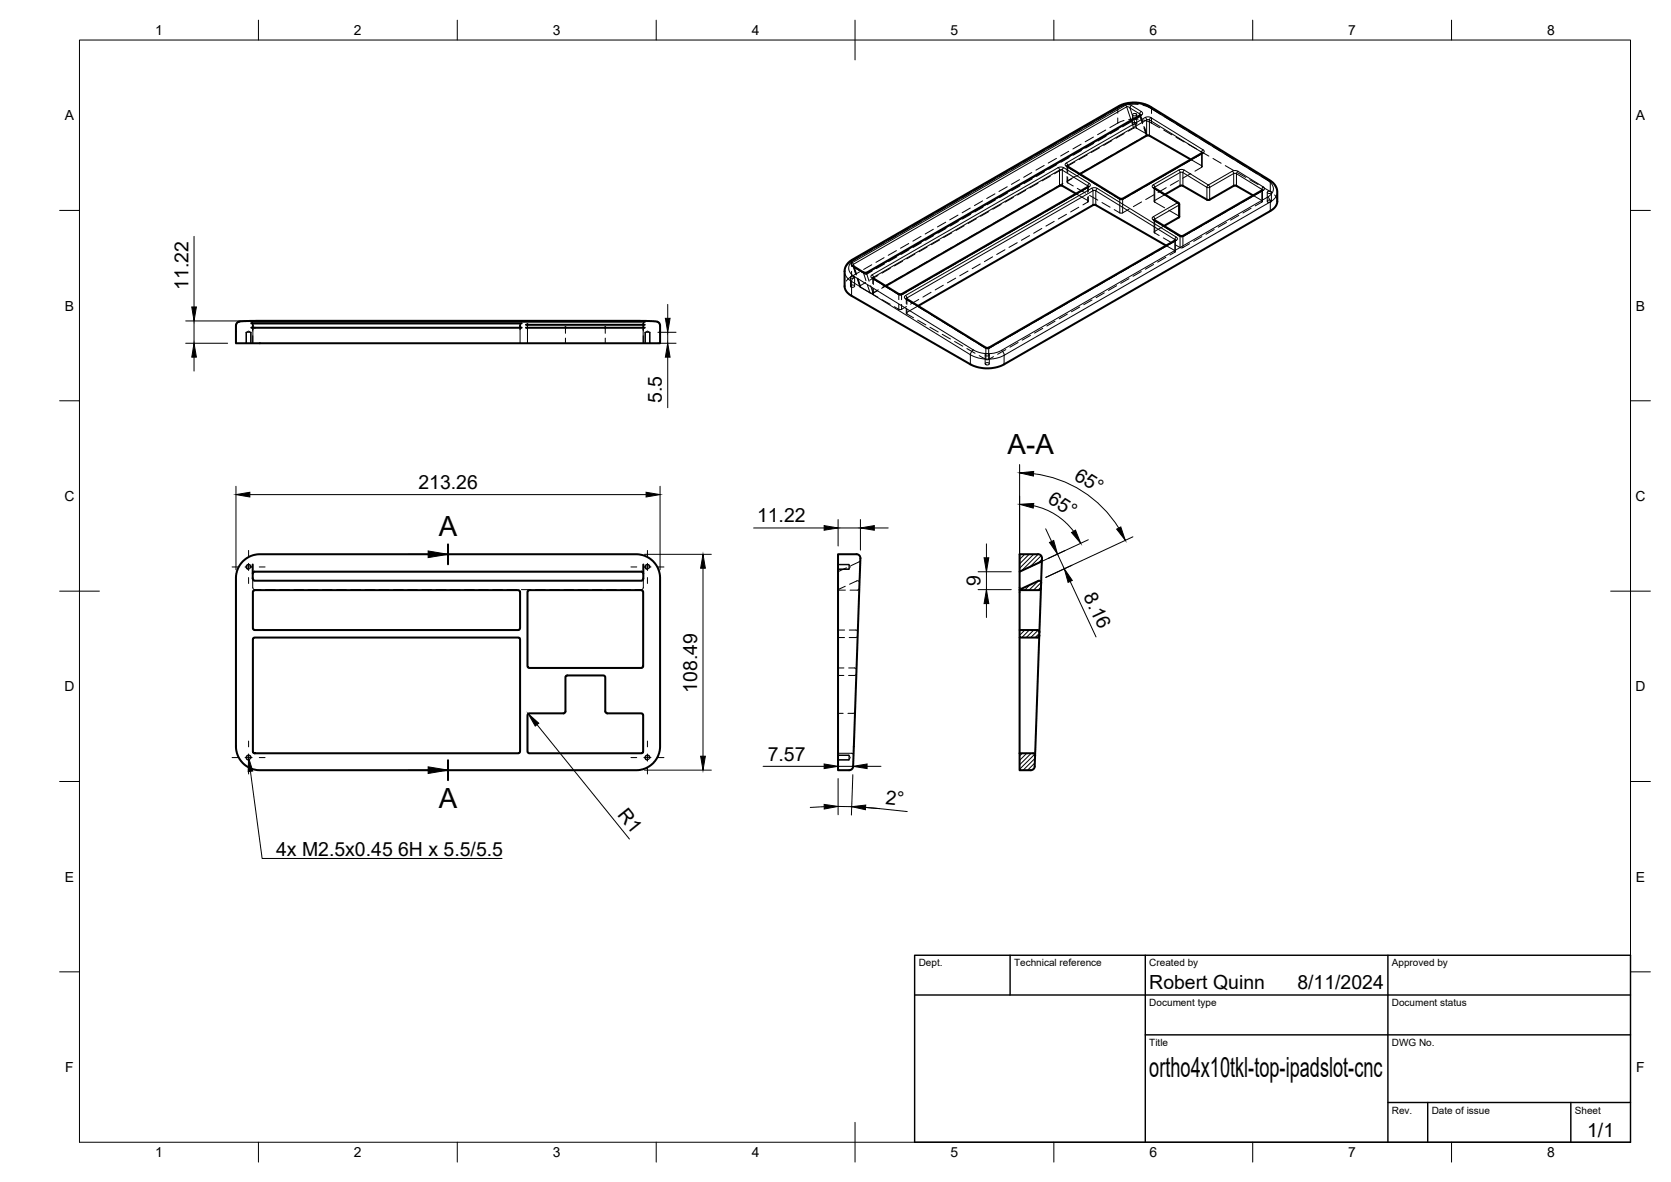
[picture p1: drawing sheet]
<svg xmlns="http://www.w3.org/2000/svg" width="420mm" height="297mm" viewBox="0 0 420 297" stroke-linecap="round" stroke-linejoin="round" font-family="sans-serif">
<!-- layer: Hidden -->
<g fill="none" stroke="#000" stroke-width=".25">
<path d="M265.6 39.8l-2 1.2M268.7 38l-2 1.2M271.8 36.2l-2 1.2M273.4 38.9l-2.1 1.2M274.9 34.4l-2 1.2M276.5 37.1l-2.1 1.2M278 32.7l-2 1.2M279.6 35.3l-2.1 1.2M279.7 39l-2.1 1.1M282.6 30.3l-1.3 .5-2.2 1.3M282.7 33.6l-2.1 1.1M282.8 37.2l-2.1 1.2"/>
<path d="M283.7 33l1.4-.8 .5-.1 2.8 1.6-.1 .3-1.4 .8M284.8 28.8v2.3M284.8 28.7a.5 .5 0 0 1 .6-.2 .5 .5 0 0 1 .3 .5 .51 .51 0 0 1-.5 .2 .51 .51 0 0 1-.4-.5zM284.8 30.9a.48 .48 0 0 1 .6-.2 .48 .48 0 0 1 .3 .5 .48 .48 0 0 1-.6 .2 .48 .48 0 0 1-.3-.5zM285.8 28.8v2.3M285.9 35.4l-2.1 1.2M286.2 30h-2.4M286.8 28.9l.6 1.9M287.4 30.1l1.8 .6 2.4 1.4M287.8 31.9l.6 1.9M292.6 32.7l2.1 1.2M295.7 34.5l2.1 1.2"/>
<path d="M298.8 36.3l2.1 1.2M301.9 38l2.1 1.2M302.3 38.4v3.5M305 39.8l2 1.2M231.6 59.4l-2.1 1.2M234.7 57.6l-2.1 1.2M237.8 55.8l-2.1 1.2M239.3 58.5l-2 1.2M240.9 54.1l-2.1 1.2M242.4 56.7l-2 1.2M244 52.3l-2.1 1.2M245.5 55l-2 1.1"/>
<path d="M245.6 58.6l-2.1 1.2M247.1 50.5l-2.1 1.2M248.6 53.2l-2.1 1.2M248.7 56.8l-2.1 1.2M250.2 48.7l-2.1 1.2M251.7 51.4l-2.1 1.2M251.8 55l-2.1 1.2M253.3 46.9l-2.1 1.2M254.8 49.6l-2 1.2M254.9 53.2l-2.1 1.2M256.3 45.2l-2 1.1M257.9 47.8l-2.1 1.2"/>
<path d="M258 51.4l-2.1 1.2M258.9 59.2l-2.1 1.2M259.4 43.4l-2 1.2M261 46l-2.1 1.2M261.1 49.7l-2.1 1.1M262 57.4l-2.1 1.2M262.6 41.6l-2.1 1.2M264.1 44.3l-2.1 1.2M264.2 47.9l-2.1 1.2M265.1 55.6l-2.1 1.2M267.2 42.5l-2.1 1.2M267.3 46.1l-2.1 1.2"/>
<path d="M268.2 53.9l-2.1 1.1M268.3 41.7h.1M268.3 41.8v1.4M268.3 44.4v1.3M269.5 44.9l-1.1 .6-.1 .3 1.6 .9M270.3 40.7l-2.1 1.2M270.4 44.3l-2.1 1.2M270.5 48.7l3.1 1.7-.1 .4-1.2 .7M270.9 47.3l2 1.2M271.3 52.1l-2.1 1.2M271.5 43.7l-1 .6M273.5 42.5l-2.1 1.2"/>
<path d="M273.6 49.3v1.3M273.7 46.9l-.1 1.3M274 49.1l2 1.2M276.6 40.7l-2.1 1.2M277.1 50.9l2 1.2M284 52.5l-2.1 1.1-1.7-.9M287 50.7l-2 1.2M290.1 49l-2 1.2M290.2 47.2v3.4M290.2 55.2v3.1M292.5 59.8l2.1 1.2M292.7 56.8l-2.5 1.4 .1 .3 1.2 .7"/>
<path d="M292.9 48.9l-2.7 1.6 .1 .3 2.5 1.4M293.2 47.2l-2 1.2M293.9 52.8l2.6 1.6M296.3 45.4l-2 1.2M296.5 51.4h.1M299.4 40.1l2.9 1.7-1.8 1.2M299.4 43.6l-2 1.2M302.2 59.5l-2.1 1.1M305.3 57.7l-2.1 1.2M308.1 41.6l2 1.2M308.4 55.9l-2.1 1.2M311.2 43.4l2 1.2"/>
<path d="M311.5 54.1l-2.1 1.2M314.3 45.2l2 1.2M314.6 52.3l-2.1 1.2M315.1 49.1l2.3 1.5-1.8 1.1M317.4 47l2.2 1.2M317.4 47.7v2.9M318.6 48.3v2.3M318.7 50.5a.47 .47 0 0 1 .6-.3 .47 .47 0 0 1 .3 .6h-.7zM318.7 48.1a.45 .45 0 0 1 .6-.1 .45 .45 0 0 1 .3 .5 .45 .45 0 0 1-.6 .2 .45 .45 0 0 1-.3-.6zM319.7 48.3v2.3M320.5 49l.5 .7 .2 .9M212.4 71.7v.2"/>
<path d="M213.8 69.7v2.2M213.9 71.8a.48 .48 0 0 1 .5-.2 .48 .48 0 0 1 .4 .5l-.7 .1zM213.9 69.5a.46 .46 0 0 1 .6-.2 .46 .46 0 0 1 .3 .6h-.8zM214.5 66.8h.1M214.5 66.8l.6 2M214.9 69.7v2.2M215.5 70l.7 2M216.1 68.3l-2.5 1.5-.8 .8M217.7 71l-1.5 .8v.3l2.9 1.6 1.7-.9M219.2 66.5l-2.1 1.2M219.5 69.8v1.5M219.5 72.5v1.4"/>
<path d="M220.6 73.1l-1.1 .8 1.2 .8M220.7 69.2l-2 1.2M221.8 75.3l2 1.2M222.3 64.8l-2.1 1.1M222.7 71.9l-1 .6M223.9 67.4l-2.1 1.2M223.9 71l-2 1.2M225.4 63l-2.1 1.2M226.9 65.6l-2 1.2M227 69.3l-2 1.1M227.9 75v1.3M227.9 77.5v1.2"/>
<path d="M227.9 77l-1.5 .8-1.5-.7M228.5 61.2l-2.1 1.2M230 63.9l-2 1.2M230.1 67.5l-2 1.2M230.8 76.9l-2.9 1.8 1.8 1.2M231 75.3l-2.1 1.1M233.1 62.1l-2 1.2M233.2 65.7l-2 1.2M234.1 73.5l-2 1.2M236.2 60.3l-2 1.2M236.3 63.9l-2 1.2M237.2 71.7l-2.1 1.2"/>
<path d="M239.4 62.1l-2.1 1.2M240.3 69.9l-2.1 1.2M242.5 60.4l-2 1.1M243.4 68.1l-2.1 1.2M246.5 66.3l-2.1 1.2M249.6 64.5l-2.1 1.3M252.7 62.8l-2.1 1.2M255.8 61l-2.1 1.2M268.4 78.9l-2.1 1.2M271.5 77.2l-2.1 1.1M274.6 75.4l-2.1 1.2M277.7 73.6l-2.1 1.2"/>
<path d="M280.8 71.8l-2.1 1.2M283.9 70l-2.1 1.2M287 68.2l-2.1 1.2M290 66.5l-2 1.2M293.1 64.7l-2 1.2M293.2 61.7l2.3 1.4-.1 .3-1.2 .7M295.6 60.4l-.1 2.8M299.1 61.2l-1.9 1.1-1.6-.7M61.8 83.5h1.3M62 86.3v-2.8l.5-.3 .5 .3v2.8M63.2 80.8l.3 .5M63.2 82.3l.4 .5"/>
<path d="M63.2 81.3l.4 .5M63.5 81.2v2M63.5 84.4v1.9M63.6 81.4v.5M63.6 82.4v3.9M130.8 81.4v.5M130.8 82.4v3.9M131.2 82.3l-.4 .3v.2M131.2 81.3l-.3 .1-.1 .4M132.2 82.3l.4 .5M132.2 81.6l.3 .2 .1 .3M132.6 81.6v4.7"/>
<path d="M142.2 82.4v1.4M142.2 85v1.3M152.2 82.4v1.4M152.2 85v1.3M161.7 81.6v4.7M161.8 81.2v2M162.1 82.3l-.4 .5M162.1 81.6l-.4 .5M162.1 80.8l-.3 .5M162.2 83.5h1.2M162.3 86.3v-2.8l.5-.3 .5 .3v2.8M230.7 80.5l2.1 1.1"/>
<path d="M233.8 82.2l2.1 1.2M236.9 84l2.1 1.2M240 85.8l2.1 1.2M243.1 87.6l2.1 1.2M246.2 89.4l1.9 1h.4l1.3-.8M247.7 89.2v2.2M247.8 89a.46 .46 0 0 1 .6-.2 .46 .46 0 0 1 .2 .6h-.6l-.3-.1zM247.8 91.3a.46 .46 0 0 1 .6-.2 .46 .46 0 0 1 .2 .5 .47 .47 0 0 1-.5 .2 .47 .47 0 0 1-.3-.5zM248.8 89.2v2.2M252.9 87.8l-2.1 1.2M256 86.1l-2.1 1.2M259.1 84.3l-2.1 1.2"/>
<path d="M262.2 82.5l-2.1 1.2M265.3 80.7l-2.1 1.2M63.5 145.3l.1 2.6 .5 .3h1.5M66.8 148.2h2.4M70.4 148.2h2.4M74 148.2h2.3M77.5 148.2h2.4M81.1 148.2h2.4M84.7 148.2h2.4M88.2 148.2h2.4M91.8 148.2h2.4M95.4 148.2h2.4"/>
<path d="M99 148.2h2.3M102.5 148.2h2.4M106.1 148.2h2.4M109.7 148.2h2.4M113.2 148.2h2.4M116.8 148.2h2.4M120.4 148.2h2.4M124 148.2h2.3M127.5 148.2h2.4M131.1 148.2h2.4M134.7 148.2h2.4M138.2 148.2h2.4"/>
<path d="M141.8 148.2h2.4M145.4 148.2h2.4M149 148.2h2.3M152.5 148.2h2.4M156.1 148.2h2.4M161.8 145.3l-.1 2.6-.5 .3h-1.5M210.7 141.9h2.8l.3 .6-.3 .5h-2.8M210.7 158.3h1.7M210.7 148.3h1.9M212.5 147.3l-1.8 .9M212.8 142.7l-2.1 1M213.5 141.8v1.3"/>
<path d="M213.6 158.3h1.7l.4 .5M215.7 159.7l-.4 .5h-1.8M216.1 147.8l-.4 .5h-2M216.1 146.5l-.2-.4-.3-.2-2 .9M216.3 140.8l-.2 .3-2.2 1.1M210.7 160.2h1.6M210.7 167.9h1.5M210.7 169.7h1.5M210.7 179.3h1.3M213.4 167.9h1.5l.4 .5M215 178.8l-.4 .5h-1.4M215.3 169.3l-.4 .4h-1.5"/>
<path d="M210.7 189.3h3.5l.4 .5M210.7 189.9h2.8l.3 .5-.3 .5h-2.8M213.5 189.7v1.3"/>
<circle cx="62.5" cy="142.5" r=".51"/>
<circle cx="162.8" cy="142.5" r=".52"/>
<circle cx="62.5" cy="190.4" r=".51"/>
<circle cx="162.8" cy="190.4" r=".52"/>
</g>
<!-- layer: Visible -->
<g fill="none" stroke="#000" stroke-width=".51">
<path d="M286.8 28.9l-68.8 39.6h-.8l-2.7-1.7M302.3 38.4l-20.3 11.6-.5-.1-13.2-8.2M270.5 48.7l-3.4-2h-.7l-43.7 25.2M273.7 46.9l-46.9 27h-.9l-6.4-4.1M290.2 47.2l6.1 3.8M292.9 48.9l3.8-2.2 .5-.1 6.3 3.6 .4 .1 6.3-3.6 .5-.1 4.4 2.5M296.3 50.9l.2 .5M296.5 51.4v3.2l-3.8 2.2M299.4 40.1l-10.4-6-.4-.1-17.1 9.7M317.4 47.7l-20 11.6-.7-.1-6.5-4M213.2 66.1l1.1-.9 67.1-38.6 2.1-.7 2.8-.1 2.6 .8 30.3 18.7 1.3 1.1 .6 1.5v3.3l-.6 .9-1 .9-67.2 38.7-2.1 .7-3 .1-1.5-.2-1.4-.6-30.7-17.7-.9-.9-.3-1v-4.3l.3-.9zM293.2 61.7l-17.7-10.2h-.4l-44.3 25.4"/>
<path d="M295.6 60.4l-47.1 27-.7-.1-19.9-12.3M59.6 81.1l.8-.3 3.8-.2 100.1 .1 1.1 .2 .5 .6 .1 4.8h-106.7v-4.6zM63.2 80.8h98.9M63.2 82.3h68M63.2 81.3h68M63.6 81.9v.5M130.8 81.9v.5M132.2 82.3h29.9M132.2 81.6h29.9M132.6 81.4v.2M142.2 82.2v.2M152.2 82.2v.2"/>
<path d="M161.7 81.4v.2M215.3 139.3h-4.6v54.3h2.8a1.01 1.01 0 0 0 1-1M215.3 139.3a1.18 1.18 0 0 1 1 1.4l-1.8 51.9M261 139.3h-4.6v4.4l5.3-2.5 .3-.4M261 139.3l.5 .1 .4 .4 .1 1M61 141.1l1.8-1.2 2.2-.6h95.3l2.2 .6 1.4 .8 1.1 1.3 .7 1.5 .3 1.5v42.8l-.6 2.3-.8 1.3-1.2 1.1-1.6 .8-1.5 .3h-95.3l-2.2-.6-1.4-.9-1.1-1.2-.7-1.6-.3-1.5v-42.8l.5-2.1zM63.5 141.9v3.5l.4 .5h97.5l.4-.5v-3.5M63.6 144.2l.2-.5h.3l97.2-.1 .4 .3 .1 .3M63.8 148.4l66.5-.1 .5 .5v9l-.5 .5h-66.3l-.4-.4v-9.2zM132.8 148.4l.3-.1 28.4 .1 .2 .3-.1 18.9-.3 .3-28.4-.1-.3-.4v-18.6zM256.4 143.7v4.5M256.4 148.3v10"/>
<path d="M260.8 158.3h-4.4v1.9h4.4M260.8 158.3l.4 .2 .1 .3M261.1 146l-4.7 2.3h4.8l.5-.5M261.1 146h.5l.2 .4M261.3 159.7l-.5 .5M261.3 159.7l-1 30.1M261.3 158.8v.9M261.7 147.8l-.4 11M261.8 146.5l-.1 1.3M262 140.8l-.2 5.7M63.7 160.4l.3-.2h66.4l.4 .5-.1 28.2-.3 .4h-66.5l-.3-.4zM142.3 169.9l9.6-.1 .3 .3v8.7l.3 .4 8.8 .1 .3 .2 .1 9.4-.2 .3-28.4 .1-.3-.1-.2-.4 .1-9.2 .4-.3h8.6l.4-.3 .1-8.9z"/>
<path d="M256.4 160.2v29.1M256.4 189.3v4.3h2.8a1.01 1.01 0 0 0 1-1l.1-2.8M256.4 189.3h3.4l.3 .2 .2 .3"/>
</g>
<!-- layer: Hidden Narrow -->
<g fill="none" stroke="#000" stroke-width=".25">
<path d="M259.4 39.6l-2 1.2M262.6 37.8l-2.1 1.2M265.6 36l-2 1.2M268.7 34.3l-2 1.1M268.8 39.6l-2 1.2M271.8 32.5l-2 1.2M271.9 37.8l-2 1.2M274.9 30.7l-2 1.2M275 36l-2 1.2M278 28.9l-2 1.2M278.1 34.2l-2 1.2M281.1 27.2l-2 1.1"/>
<path d="M281.1 27.2v1.3M281.1 29.6v1.3M281.2 32.5l-2.1 1.1M281.3 26.7l-.2 .5M282.7 26.5l-1.6 .7M284.3 30.7l-2.1 1.2M284.4 30.2l.7 2M285 29.9l.8 2.3M285.3 30.1l1.4-.8 .1-.4-.1 .4 .6 1.8M286.2 26.3h-2.4M286.7 28.9l.6 1.8M287.4 26.4l2.1 .9"/>
<path d="M287.6 31.8l.6 1.8M287.7 32.2l.5 1.8M289.3 26.9l.2 .4M289.5 27.3l2.3 1.4M289.5 27.3v1.2M289.5 29.7v1.2M292.8 29.3l2 1.3M295.8 31.2l2.1 1.3M298.9 33.1l2 1.2M301.9 35l2.1 1.2M302.1 38.7l-1.6 .9M302.1 38.5v3.5"/>
<path d="M302.2 38.4l-.1 .3M302.3 38.4l-.2 .3M305 36.8l2 1.3M308 38.7l2 1.2M225.4 59.2l-2.1 1.2M228.5 57.4l-2.1 1.2M231.6 55.6l-2.1 1.2M234.7 53.9l-2.1 1.1M234.8 59.2l-2.1 1.2M237.8 52.1l-2.1 1.2M237.9 57.4l-2.1 1.2M240.9 50.3l-2.1 1.2"/>
<path d="M241 55.6l-2.1 1.2M244 48.5l-2.1 1.2M244.1 53.9l-2.1 1.1M247.1 46.7l-2.1 1.2M247.2 52.1l-2.1 1.2M250.2 44.9l-2.1 1.2M250.3 50.3l-2.1 1.2M252.7 59.1l-2.1 1.2M253.3 43.2l-2.1 1.2M253.3 48.5l-2 1.2M255.8 57.3l-2.1 1.2M256.3 41.4l-2 1.2"/>
<path d="M256.5 46.7l-2.1 1.2M258.9 55.5l-2.1 1.3M259.5 44.9l-2 1.2M262 53.8l-2.1 1.2M262.6 43.1l-2 1.3M265.1 52l-2.1 1.2M265.7 41.4l-2 1.2M268.2 50.2l-2.1 1.2M268.3 41.7l.2 .3M268.4 41.8l.1 .2M268.5 42l1.4 .9M268.5 41.8v1.6"/>
<path d="M268.5 44.6v1.3M271 43.5l2 1.3M271.3 48.4l-2.1 1.2M273.5 47.1l-1.2 .7M273.5 47v1.4M273.5 49.6v1.2M273.6 46.9l-.1 .2zM274 45.4l2 1.3M277 47.3l2.1 1.2M280.1 49.2l1.5 .9M281.5 49.9l.1 .2M281.6 50.1h.7"/>
<path d="M281.6 50.1v3.4M282.3 50.1v3.4M282.4 49.9l-.1 .2M284 49.2l-1.7 .9M287 47.4l-2 1.2M290.1 45.6l-2 1.2M290.2 47.2l.1 .3M290.2 55.2l.1 .3M290.3 47.2v.3l2.5 1.5M290.3 55.3v.2M290.3 55.5l1.2 .7M290.3 47.3v3.5"/>
<path d="M290.3 55.3v3.2M292.5 56.8l2.1 1.3M293.2 43.8l-2 1.2M293.9 49.6l2.5 1.6M295.6 58.7l1.1 .7M296.3 51l.1 .2M296.3 42l-2 1.2M296.4 51.2l.1 .2M296.4 51.2v.4M296.6 59.2l.1 .2M296.7 59.4h.7M296.7 59.4v2.8"/>
<path d="M297.4 59.4v2.8M297.5 59.2l-.1 .2M299.1 58.5l-1.7 .9M299.4 40.2l-2 1.2M302.2 56.7l-2.1 1.2M305.3 54.9l-2.1 1.2M308.4 53.1l-2.1 1.2M311.1 40.6l2 1.2M311.5 51.4l-2.1 1.1M314.1 42.4l2 1.3M314.6 49.6l-2.1 1.2M317.1 44.3l2.3 1.4"/>
<path d="M317.3 48l-1.7 1M317.3 47.8v3M317.4 47.8l-.1 .2M319.2 45.3l.2 .4M319.4 45.7l.2 .2M319.4 45.7v2.4M320.5 46.7l.6 .9 .1 .7M212.4 68v.2M214.1 65.7l-1.3 1.2M214.1 65.7v1.3M214.1 68.2v1.3M214.3 65.2l-.2 .5"/>
<path d="M214.5 66.8l.2 .3-.1-.2M214.7 67l.6 1.8M215.7 69.9l.6 1.9M215.7 70.2l.6 2M216.1 64.5l-2 1.2M217 68.4l.1 .2-2.4-1.5 .6 2M218 68.5l-.1 .1a.36 .36 0 0 1-.3 .4 .36 .36 0 0 1-.4-.3l.5 1.8M218.1 71.7l.7 1.9M218.9 71.8l.6 1.8M219.2 62.8l-2.1 1.2M219.3 68.1l-1.3 .8 .5 1.8M219.5 69.9l.1 .2"/>
<path d="M219.6 70.1l1.2 .7M219.6 70v1.5M219.6 72.7v1.3M221.8 71.5l2 1.2M222.3 61l-2.1 1.2M222.4 66.3l-2.1 1.2M224.8 73.3l1.2 .7M225.5 64.5l-2.1 1.2M225.9 73.8l.1 .2M226 74l.7 .1M226 74v1.3M226 76.5v1.2"/>
<path d="M226.7 74.1v1.2M226.7 76.5v1.2M226.8 73.9l-.1 .2M227.9 75l.1 .3M227.9 73.4l-1.2 .7M227.9 75.1l.1 .2M228 75.3l1.8 1.1M228 75.1v1.4M228 77.7v1.2M228.6 62.8l-2.1 1.2M230.9 77.1l2 1.2M231 71.6l-2.1 1.2"/>
<path d="M231.7 61l-2.1 1.2M233.9 78.9l2 1.3M234.1 69.8l-2 1.2M237.2 68l-2.1 1.2M240.3 66.3l-2.1 1.1M243.4 64.5l-2.1 1.2M246.5 62.7l-2.1 1.2M249.6 60.9l-2.1 1.2M262.2 79.7l-2.1 1.2M265.3 78l-2.1 1.1M268.4 76.2l-2.1 1.2M271.5 74.4l-2.1 1.2"/>
<path d="M274.6 72.6l-2.1 1.2M277.7 70.8l-2.1 1.2M280.8 69.1l-2.1 1.1M283.9 67.3l-2.1 1.2M287 65.5l-2.1 1.2M290 63.7l-2 1.2M293.1 61.9l-2 1.2M295.4 60.5v2.9M295.5 60.4l-.1 .2M295.5 60.4l-.1 .2-1.2 .7M61.8 83.5v2.8M63.1 83.5v2.8"/>
<path d="M162.2 83.5v2.8M163.4 83.5v2.8M236.9 80.8l2.1 1.2M240 82.7l2 1.2M243 84.5l2 1.3M246.1 86.4l1.8 1.2M247.8 87.3l.1 .3M247.9 87.6v2.7M248.7 87.3l-.2 .3h-.6M249.8 86.9l-1.2 .7v2.7M252.9 85.1l-2.1 1.2M256 83.3l-2.1 1.2"/>
<path d="M259.1 81.5l-2.1 1.2M63.1 142.6a.65 .65 0 0 0-.5-.8 .65 .65 0 0 0-.7 .5 .65 .65 0 0 0 .5 .8M163.4 142.6a.64 .64 0 0 0-.5-.8 .64 .64 0 0 0-.7 .6 .64 .64 0 0 0 .5 .7M210.7 141.8h2.8M210.7 143.1h2.8M63.1 190.5a.65 .65 0 0 0-.5-.8 .65 .65 0 0 0-.7 .6 .65 .65 0 0 0 .5 .7M163.4 190.5a.64 .64 0 0 0-.5-.8 .64 .64 0 0 0-.7 .6 .64 .64 0 0 0 .5 .7M210.7 189.7h2.8M210.7 191h2.8"/>
</g>
<!-- layer: Visible Narrow -->
<g fill="none" stroke="#000" stroke-width=".25">
<path d="M281.3 26.7h.5M283 26.4l-68.8 39.6M283.3 26.8l-68.7 39.6M283.3 26.8l1.1 3.4M283.3 26.8l.8 .3M284.1 27.1l2.5 1.5M284.1 27.1l.9 2.8M284.5 26.5l-.4 .6M284.5 26.5l-.8-.2-.7 .1 .3 .4M284.5 26.5l2.7 1.7 .1 .5-.3 .2M286.6 28.6l.1 .3M286.6 28.6l.4 .3"/>
<path d="M286.9 28l-.3 .6M287 28.9l-68.7 39.6M288 29.5l.3 .6M288.3 30.1h.7l13.1 8.1M288.3 30.1l-19.8 11.5M288.3 30.1v4M288.8 26.9l30 18.5 .9 .7 .3 .6 .2 .9-.3 .8-1.2 1.1-66.9 38.6M288.8 26.9l-1.5-.6-2-.3-1.9 .1-1.4 .5-67.1 38.7M289.4 26.8l-.5 .1M289.4 29.5l-.4 .6v4M302.1 38.2l.2 .2M302.1 38.2v.3"/>
<path d="M302.2 38.4l.3 .1M302.5 37.6l-.4 .6M266.1 42.1l.3 .6v4M267.1 42.8l-.7-.1-46.8 27M267.1 42.8l6.4 3.9M267.1 42.8v3.9M267.5 42.1l-.4 .6M267.9 41.1l20.1-11.6 .5-.1 .8 .1 13.2 8.2 .3 .3-.3 .5-20.3 11.6-.9-.2-13.2-8.1-.3-.3zM268.1 41l.4 .6M268.4 41.8h-.3M268.5 41.6l-.2 .1M268.5 41.6v.2"/>
<path d="M273.5 46.7l.4 .2M273.5 46.7v.3M273.9 46.1l-.4 .6M274.5 47.3l.3 .6M274.8 47.9h.7M274.8 47.9l-46.8 27M274.8 47.9v3.6M275.5 47.9l19.9 12.3M275.5 47.9v3.6M275.9 47.3l-.4 .6M281.5 49.8l-.3 .1M282.4 49.9h.2"/>
<path d="M289.8 46.6l7-4 .9 .1 6.1 3.8 6.1-3.5 .8-.2 .6 .2 6.4 4 .2 .5-.2 .3-20 11.5-.6 .1-.7-.2-6.6-4.1-.1-.3 .3-.3 6-3.5-6.1-3.8-.2-.3zM290 46.4l.3 .6M290 54.4l.3 .4v.5M290.3 47l-.3 .2M290.3 47l6.4-3.7h.5l6.3 3.8M290.3 47v.3M295.8 59.6l-.4 .6M296.3 50.9l-.3 .1 .4 .6 .1-.2M296.4 54.7v-3.1l-6.4 3.7M296.4 42.7l.3 .6M296.6 59.2h-.2M296.7 43.4v3.3"/>
<path d="M297.6 59.2h.2M297.8 42.8l-.4 .6v3.3M303.5 47.1l.3-.6 .4 .6M303.5 47.1h.7M303.5 47.1v3.1M304.2 47.1v3.1M309.9 43l.3 .6M310.2 43.6l.7 .1M310.2 43.6l-6 3.5M310.2 43.6v3.1M310.9 43.7l6.4 3.9M310.9 43.7v3"/>
<path d="M311.3 43l-.4 .6M317.3 47.6l.1 .2M317.3 47.6v.2M317.4 47.8h.3M317.7 47l-.4 .6M318.7 49.5l.5 .6 .2 .6M319.2 45.3h-.5M319.4 50.7l-66.9 38.6M319.4 50.7v2.3M321.2 48.3l-.5 1.3-1.3 1.1M212.4 68.2l.4 1.3 1.3 1.2M214.1 70.7l29.9 18.4"/>
<path d="M214.1 70.7v3.6M214.3 65.2l.6 .1M214.3 66.9l2.5 1.5M214.6 66.4l.1 .6M214.6 66.4l-.1 .4M214.6 66.4l-.3-.4-.3 .4 .4 .5h.2M214.9 69.5l-.6 .5-.2 .7M214.9 65.3l-1.1 1-.4 1.1 .4 1.1 1.1 1M214.9 69.5l29.8 18.4M216.8 68.4l.8 .2 .7-.1h-.3M217 68.4h-.2M219.1 69.2l47.1-27.1h1.2l6.7 4.2 .1 .3-.3 .3-47 27.1h-.6l-.6-.1-6.4-4-.3-.4z"/>
<path d="M219.3 69.1l.3 .6M219.5 69.9h-.2M219.6 69.7l-.1 .2M219.6 69.7v.3M225.9 73.8h-.2M226.8 73.8l.3 .1M227.6 74.3l47.2-27.1 1.1 .2 19.9 12.2 .3 .4-.3 .4-47.3 27.1-.9-.1-20-12.3-.2-.4zM227.7 74.3l.3 .6M227.9 75.1h-.2M228 74.9l-.1 .1M228 74.9v.2M295.4 60.2l.4 .2"/>
<path d="M295.4 60.2v.3M244 89.1l1.9 .8 1.9 .3 2.7-.2 2-.7M244 89.1v2.5M244.7 87.9l1.4 .6 1.8 .4 2.2-.2 1.7-.6M244.7 87.9l-.5 .5-.2 .7M247.8 87.3h-.3M248.7 87.3l.3 .1M251.8 88l.5 .6 .2 .7M252.5 89.3v2.3"/>
</g>
<!-- layer: BORDER -->
<g fill="none" stroke="#000" stroke-width=".25">
<path d="M20 10.1h390v276.9h-390zM65 5.1v5M115 5.1v5M165 5.1v5M215 5.1v10M265 5.1v5M315 5.1v5M365 5.1v5M15 52.9h5M410 52.9h5M15 100.7h5M410 100.7h5"/>
<path d="M15 148.6h10M405 148.6h10M15 196.4h5M410 196.4h5M15 244.2h5M410 244.2h5M65 287v5M115 287v5M165 287v5M215 282.1v9.9M265 287v5M315 287v5"/>
<path d="M365 287v5"/>
</g>
<!-- layer: TITLEBLOCK -->
<path d="M230 240.1h180v46.9h-180zM230 250h180M254 240.1v9.9M288 240.1v46.9M349 240.1v46.9M288 260.1h122M349 277.1h61M359 277.1v9.9M395 277.1v9.9" fill="none" stroke="#000" stroke-width=".36"/>
<!-- layer: Smart Centers -->
<g fill="none" stroke="#000" stroke-width=".25">
<path d="M62.5 138.3v1.5M162.8 138.3v1.5M58.4 142.5h1.4M61.6 142.5h1.8M62.5 141.6v1.8M62.5 145.1v1.5M65.2 142.5h1.5M158.6 142.5h1.5M161.9 142.5h1.8M162.8 141.6v1.8M162.8 145.1v1.5M165.5 142.5h1.4"/>
<path d="M58.4 190.4h1.4M61.6 190.4h1.8M62.5 186.2v1.5M62.5 189.5v1.8M62.5 193v1.5M65.2 190.4h1.5M158.6 190.4h1.5M161.9 190.4h1.8M162.8 186.2v1.5M162.8 189.5v1.8M162.8 193v1.5M165.5 190.4h1.4"/>
</g>
<!-- layer: Hatching -->
<g fill="none" stroke="#000" stroke-width=".25">
<path d="M256.5 139.3l-.1 .2M257.6 139.3l-1.2 1.3M258.8 139.3l-2.4 2.4M259.9 139.3l-3.5 3.5M261 139.3l-4.1 4.2M261.8 139.7l-2.8 2.8M256.6 158.3l-.2 .2M256.8 148l-.3 .3M257.7 158.3l-1.3 1.3M258.8 158.3l-1.9 1.9M258.9 147l-1.3 1.3M259.9 158.3l-1.9 1.9"/>
<path d="M261 158.4l-1.8 1.8M261 146l-2.3 2.3M261.3 159.2l-1 1M261.7 147.6l-.7 .7M261.8 146.4l-1.9 1.9M262 140.6l-1 .9M257 189.3l-.6 .7M258.2 189.3l-1.8 1.8M259.3 189.3l-2.9 2.9M260 193l-.3 .4M260.2 189.5l-3.8 3.8M260.2 191.8l-1.8 1.7"/>
<path d="M260.2 190.6l-2.9 2.9"/>
</g>
<!-- layer: Section Lines -->
<path d="M112.6 136.8v5M112.6 191v5.1" fill="none" stroke="#000" stroke-width=".51"/>
<path d="M102.6 139.3h5.1M102.6 193.5h5.1" fill="none" stroke="#000" stroke-width=".25"/>
<path d="M107.7 138.5l4.9 .8-4.9 .8zM107.7 192.7l4.9 .8-4.9 .9z" fill="#000" stroke="#000" stroke-width=".25"/>
<!-- layer: Hole Notes -->
<path d="M62.5 190.4l1 3.4-1.1 .1z" fill="#000" stroke="#000" stroke-width=".25"/>
<path d="M63 193.9l2.9 21.8h60.3" fill="none" stroke="#000" stroke-width=".25"/>
<!-- layer: FD_Dimensions -->
<g fill="none" stroke="#000" stroke-width=".25">
<path d="M48.8 59.4v17.7M167.9 76.5v3.5M46.7 86.3h10.5M46.7 80.7h16.5M48.8 80.7v5.6M48.8 89.8v3.4M165.4 86.3h4.6M165.4 83.5h4.6M167.9 83.5v2.8M167.9 89.8v12.7M256.4 116.7v25.4M259.9 119a29.3 29.3 0 0 1 21.4 13.7"/>
<path d="M59.3 122.2v21M62.8 124.3h99.7M162.1 139.3h16.8M166 122.2v21M189.5 132.7h17.7M210.7 130.6v6.6M210.7 132.7h5.6M216.3 130.6v7.6M219.8 132.7h3.5M248 136.7v3.5M259.9 127.1a16.9 16.9 0 0 1 10 6.4M262.9 132.9l1.5 3.2"/>
<path d="M265.9 139.2l1.7 3.7M267.8 138.4l-9.5 4.4M273.6 135.6l-10 4.7M284.9 134.9l-21.9 10.2 6.5-3M176.8 142.8v47.2M245.9 143.7h8.4M245.9 148.2h8.4M248 143.7v4.5M248 151.7v3.5M269.1 146.1l6.5 14M135 182.1l23.3 28.7M162.1 193.5h16.8"/>
<path d="M191.9 192.6h15.3M210.7 195.7v9.1M210.7 192.6h3.8M214.4 194.7l-.3 10.1M218 192.6h3.5M207.2 202.7l-3.5 .2M210.7 202.7a140.2 140.2 0 0 1 17.4 1.2M217.7 202.9l3.4 .3"/>
</g>
<g fill="#000" stroke="#000" stroke-width=".25">
<path d="M48.2 77.1h1.2l-.6 3.6zM167.3 80h1.2l-.6 3.5zM48.8 86.3l.6 3.5h-1.2zM167.9 86.3l.6 3.5h-1.2zM256.4 118.8l3.5-.3-.1 1.1zM59.3 124.3l3.5-.6v1.2zM162.5 123.7l3.5 .6-3.5 .6zM207.2 132.1l3.5 .6-3.5 .6zM216.3 132.7l3.5-.6v1.2zM256.4 126.7l3.5-.2-.1 1.2zM263.9 136.3l1-.5 1 3.4zM269.4 133.8l1-.6 1.3 3.3z"/>
<path d="M280.8 133l1-.6 1.2 3.4zM176.8 139.3l.6 3.5h-1.2zM247.4 140.2h1.2l-.6 3.5zM248 148.2l.6 3.5h-1.2zM267.6 142.9l2 3-1 .5zM132.8 179.4l2.7 2.3-.9 .8zM176.2 190h1.2l-.6 3.5zM207.2 192l3.5 .6-3.5 .6zM214.5 192.6l3.5-.6v1.2zM207.2 202.1l3.5 .6-3.5 .6zM214.2 202.7l3.5-.4-.1 1.2z"/>
</g>
<g font-size="7">
<text x="253.3" y="114">A-A</text>
<text x="110.3" y="134.8">A</text>
<text x="110.3" y="203">A</text>
<text x="289" y="270.6">ortho4x10tkl-top-ipadslot-cnc</text>
</g>
<g font-size="4.9">
<text x="47.4" y="72.8" transform="rotate(-90 47.4 72.8)">11.22</text>
<text x="166.4" y="101.2" transform="rotate(-90 166.4 101.2)">5.5</text>
<text x="105.2" y="122.8">213.26</text>
<text x="269.9" y="120.3" transform="rotate(32 269.9 120.3)">65°</text>
<text x="190.4" y="131.3">11.22</text>
<text x="263.2" y="126.2" transform="rotate(32 263.2 126.2)">65°</text>
<text x="246.6" y="147.3" transform="rotate(-90 246.6 147.3)">9</text>
<text x="272.4" y="149.8" transform="rotate(65 272.4 149.8)">8.16</text>
<text x="175.3" y="174.1" transform="rotate(-90 175.3 174.1)">108.49</text>
<text x="193" y="191.1">7.57</text>
<text x="222.5" y="202" transform="rotate(6 222.5 202)">2°</text>
<text x="155.1" y="204.7" transform="rotate(51 155.1 204.7)">R1</text>
<text x="69.4" y="215">4x M2.5x0.45</text>
<text x="100.1" y="215">6H x 5.5/5.5</text>
<text x="289" y="248.5">Robert Quinn</text>
<text x="326.2" y="248.5">8/11/2024</text>
<text x="399.1" y="285.7">1/1</text>
</g>
<g font-size="3.5">
<text x="39" y="8.8">1</text>
<text x="89" y="8.8">2</text>
<text x="139" y="8.8">3</text>
<text x="189" y="8.8">4</text>
<text x="239" y="8.8">5</text>
<text x="289" y="8.8">6</text>
<text x="339" y="8.8">7</text>
<text x="389" y="8.8">8</text>
<text x="16.3" y="30.2">A</text>
<text x="411.3" y="30.2">A</text>
<text x="16.3" y="78">B</text>
<text x="411.3" y="78">B</text>
<text x="16.2" y="125.9">C</text>
<text x="411.2" y="125.9">C</text>
<text x="16.2" y="173.7">D</text>
<text x="411.2" y="173.7">D</text>
<text x="16.3" y="221.6">E</text>
<text x="411.3" y="221.6">E</text>
<text x="16.4" y="269.4">F</text>
<text x="411.4" y="269.4">F</text>
<text x="39" y="290.8">1</text>
<text x="89" y="290.8">2</text>
<text x="139" y="290.8">3</text>
<text x="189" y="290.8">4</text>
<text x="239" y="290.8">5</text>
<text x="289" y="290.8">6</text>
<text x="339" y="290.8">7</text>
<text x="389" y="290.8">8</text>
</g>
<g font-size="2.5">
<text x="231" y="242.9">Dept.</text>
<text x="255" y="242.9">Technical reference</text>
<text x="289" y="242.9">Created by</text>
<text x="350" y="242.9">Approved by</text>
<text x="289" y="252.8">Document type</text>
<text x="350" y="252.8">Document status</text>
<text x="289" y="262.9">Title</text>
<text x="350" y="262.9">DWG No.</text>
<text x="350" y="279.9">Rev.</text>
<text x="360" y="279.9">Date of issue</text>
<text x="396" y="279.9">Sheet</text>
</g>
</svg>
